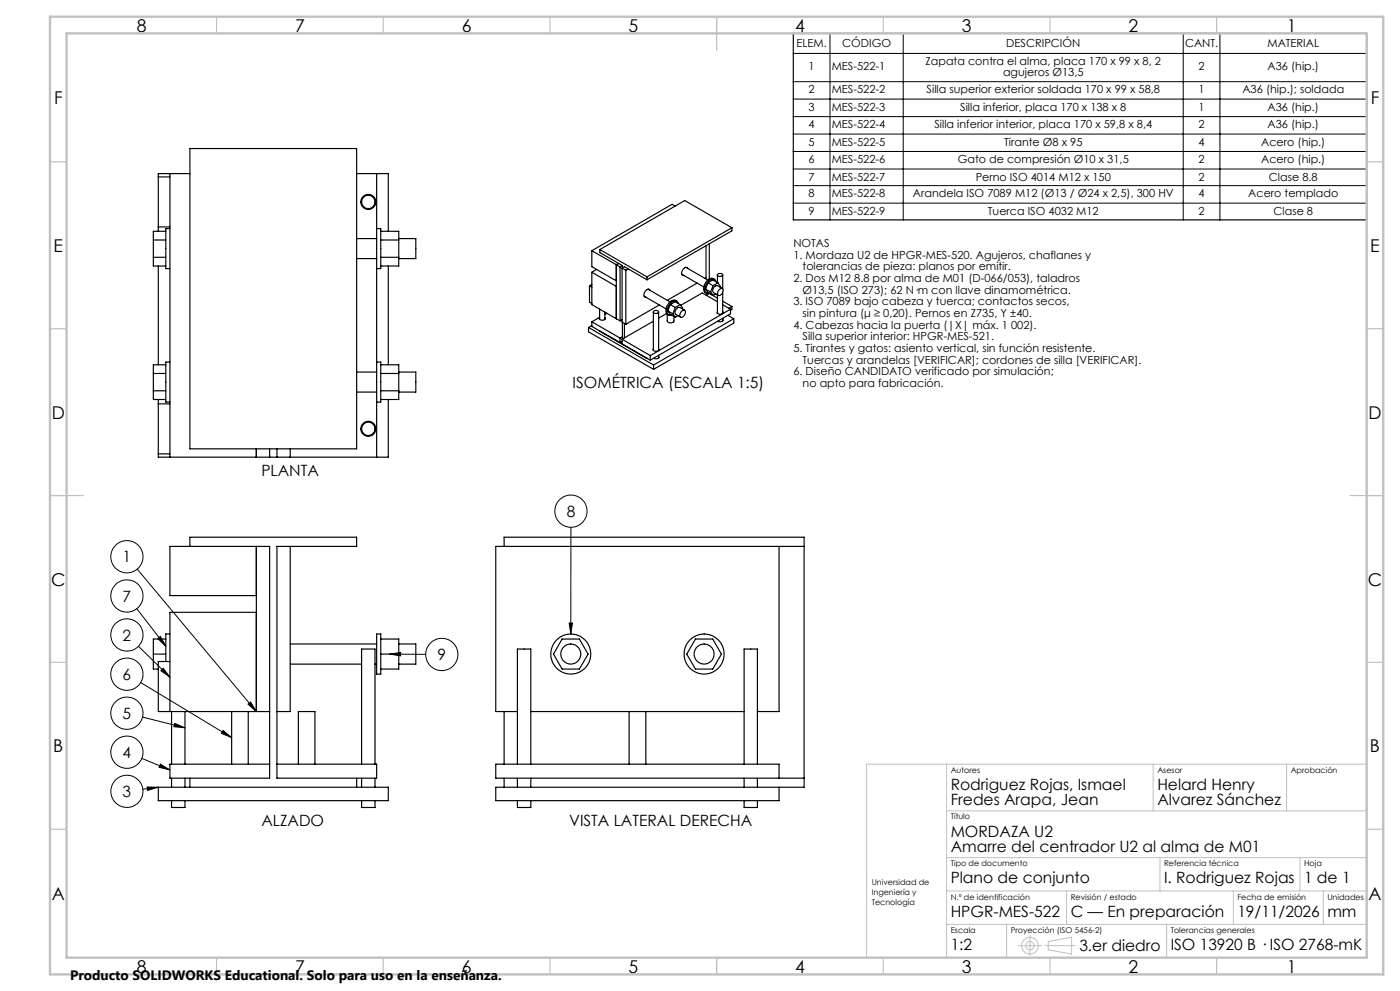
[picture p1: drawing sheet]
<svg xmlns="http://www.w3.org/2000/svg" width="420mm" height="297mm" viewBox="0 0 420 297" stroke-linecap="round" stroke-linejoin="round" font-family="sans-serif">
<g fill="none" stroke="#000" stroke-width=".35">
<path d="M238 10h172v55.9h-172zM47.5 53h3.5M51 52v85M57 44.5h50v90h-50zM57 52h-9.5v17.3M107 52h9.5v17.3M113 52v16.5M46 71.9h3.7M46 77.1h3.7M47.5 79.7v29.6M47.5 68h3.5M49.7 69.3h-3.7v10.4h3.7"/>
<path d="M51 68.5h-1.3v12h1.3M107 71.5h6M107 77.5h6M113 68.5v12M113 68.5h1.2v12h-1.2M114.2 69.3h5.4v10.4h-5.4M114.2 71.9h5.4M114.2 77.1h5.4M116.5 79.7v29.6M119.6 71.5h5.1v6h-5.1M177.6 75.1v4.8l7.3 4.3M177.6 75.1l7.3 4.2"/>
<path d="M180 74.8l14.1 8.2M180 74.8v.9l6.7 3.9M184.9 79.3v16.2M184.9 79.3l1.1 .7M185.6 78.9l-.7 .4M186.7 79.6v.7M186.7 79.6l-.7 .4M202.5 61.8l-.9-.6-24 13.9M211.8 73.7v9.6l-.3 .2M212.8 73.1v10.5M219.6 68.3l-14.2-8.2-25.4 14.7M219.6 68.3l-25.5 14.7"/>
<path d="M219.6 68.3v.9l-25.5 14.7M113 80.5v28M176.6 98.1l19.5 11.3M176.6 98.1v1.3l19.5 11.3M176.8 85.7v4.9l.8 .4M176.8 85.7l.8 .4M177.6 96.4v1.4l8.4 4.9M177.6 81.6v9.7l7.3 4.2M177.6 96.4l8.4 4.9M177.6 97.6l-1 .5M177.6 81.6l7.3 4.2M177.6 85.3l-.8 .4"/>
<path d="M179 80.7l-1.4 .9M179.9 95.2a.74 .74 0 0 0 .3 .8 .74 .74 0 0 0 .9-.1l.4-.3v-.4M179.9 92.6v3.1M179.9 95.1l-2.3 1.3M180 99.2l14.1 8.3M181.5 93.6v2.1M182 93.9l-.5 .3M184.9 95.5l1.1 .7M186 80v16.2M186.6 80.4l.7-.5 6.8 4M186.6 80.4v16.1l1.1 .7M186.6 80.4l1.1 .6"/>
<path d="M186.6 95.8l-.6 .4M186.7 96.6v5M187.3 96.9v4.4M187.7 81v16.2M188.5 80.6l-.8 .4M193.2 88.8l6.6 3.8M194.1 83v.9M194.4 86.7l6.6 3.8M195.1 87a.93 .93 0 0 0-1.1-.3 .93 .93 0 0 0-.6 .9 .85 .85 0 0 0-.3 .9 .85 .85 0 0 0 .8 .6M196 93.5v11.5M196 96.3l-9.4 5.4M196.1 93.3a.88 .88 0 0 1 1.5 .3 .78 .78 0 0 1-.9 .4 .78 .78 0 0 1-.6-.7z"/>
<path d="M197.6 93.5v11.5M197.8 91.4l-10.1 5.8M200 93.9l-2.4 1.5M200.2 94.1v2.1a1.15 1.15 0 0 0 2 0v-1.3M200.3 93.2l1.6 .8M200.3 93.2l.8 1 1.5 .9M201.1 91.3l1.5 .8M201.1 91.3l-.8 1.9M201.1 91.3l1.4-.9 1.6 .9M201.9 94l.7 1.1M202.6 92.1l-.7 1.9M203 90.2a2.16 2.16 0 0 0-3 1.7 1.68 1.68 0 0 0 .6 2.5"/>
<path d="M203.4 94.6l-.8 .5M203.5 90.9a1.07 1.07 0 0 0-.9-.8 1.07 1.07 0 0 0-1.1 .5 2.92 2.92 0 0 0-.9 3.8h.9M204.1 91.3l-1.5 .8M204.1 91.3l.7 1.1-.1 .2M204.4 93.4a.69 .69 0 0 1 1-.4 .69 .69 0 0 1 .1 1.1 1.07 1.07 0 0 1-1.5 .8l-.1-.6zM204.5 82.2l6.6 3.8M205.4 93l-1.5-.9a1.39 1.39 0 0 0-1.2 2.1l1.5 .9M205.7 80.1l6.6 3.8M206.3 80.5a.91 .91 0 0 0-1-.3 .91 .91 0 0 0-.6 .9 .89 .89 0 0 0 .4 1.5M209.1 84.8l-8.9 5.2M211.7 86.6l1.5 .9M211.7 86.6l.7 1.1 1.5 .8"/>
<path d="M212.4 84.7l1.5 .9M212.4 84.7l-.7 1.9M212.4 84.7l1.5-.8 1.5 .9M212.8 83.6a2.92 2.92 0 0 0-1.3 4l.4 .3M212.8 83.6l.8-.2 .7 .3M212.8 87.9l-.9 .6M212.8 87.9l2.4 1.5M213.2 87.5l.7 1M213.9 85.6l-.7 1.9M214.7 88.1l-.8 .4M214.8 84.4a1.15 1.15 0 0 0-1.1-.9 1.15 1.15 0 0 0-1.1 .7 2.73 2.73 0 0 0-.7 3.6l.9 .1M215.2 93.4a.84 .84 0 0 0 .6 .9 .84 .84 0 0 0 .9-.3l.1-.6"/>
<path d="M215.2 82.4v2.3M215.2 88.4v5.5M215.2 90.4l-4.5-2.6-6.5 3.7M215.3 82.2a.9 .9 0 0 1 1.5 .3 .91 .91 0 0 1-1.6-.2zM215.4 84.8l-1.5 .8M215.4 84.8l.7 1-.1 .3M215.7 86.9a.68 .68 0 0 1 1-.4 .68 .68 0 0 1 .1 1.1 .9 .9 0 0 1-.5 .9 .9 .9 0 0 1-1-.2v-.7zM216.7 86.5l-1.4-.9a1.37 1.37 0 0 0-1.2 2.1l1.4 .8M216.8 95.7a.75 .75 0 0 1-.4 .8 .75 .75 0 0 1-.9-.1l-.2-.1M216.8 82.4v4.2M216.8 87.6v6.3M216.8 95.4v.8"/>
<path d="M216.8 90.3l2.8 1.6M216.8 91.4l2.3 1.3M218.4 94.5l1.7 1M219.1 92.7l-24 13.9M219.1 92.7v1.3l-24 13.9M219.6 91.9v.8l-.5 .3M219.6 91.9l-1 .5M220.1 95.5l-24 13.9M220.1 95.5v1.3l-24 13.9M46 111.9h3.7M46 117.1h3.7M47.5 119.7v17.3h69v-17.3"/>
<path d="M49.7 109.3h-3.7v10.4h3.7M51 108.5h-1.3v12h1.3M107 111.5h6M107 117.5h6M113 108.5v12M113 108.5h1.2v12h-1.2M114.2 109.3h5.4v10.4h-5.4M114.2 111.9h5.4M114.2 117.1h5.4M119.6 111.5h5.1v6h-5.1M186 101.3v1.4M186.6 102.3l-.6 .4"/>
<path d="M186.6 101.7l8.5 4.9M186.6 101.7v1.3l8.5 4.9M186.7 100.9l-.7 .4M194.1 107.4v.1M194.2 107.4l-.1 .1M195.1 106.6v1.3M196 104.5a.8 .8 0 0 0 .4 .8 .8 .8 0 0 0 .9-.1l.4-.4-.1-.3M196.1 109.4v1.3M197.6 106.8a.84 .84 0 0 1-.6 .8 .84 .84 0 0 1-.9-.3M197.6 106.5v.8M47.5 121h3.5M47.5 136h3.5"/>
<path d="M76.9 134.5v2.5M80.9 134.5v2.5M83.1 134.5v2.5M87.1 134.5v2.5M113 120.5v16.5M57 163.8v-2.8h50v2.8h-23.9v69.4h29.9v-4.2h-29.9M76.9 178.5h-25.9v-14.7h29.9v69.4h-29.9v-4.2h29.9M76.9 163.8v49.5M87.1 163.8v49.5h-4M151.2 163.8v-2.8h90v74.9h-92.5v4.1h85v-4.1M233.7 163.8v49.5h-6.5M241.2 163.8h-92.5v49.5h6.5"/>
<path d="M46 196h3.7M49.7 191.5h-3.7v9h1.5M51 190h-1.3v8.3M51 198.3h-3.5v15h33.4M76.9 183.5h-25.9v29.8M87.1 193h25.9M87.1 199h21.4M112.5 199h.5M113 190h1.2v12h-1.2zM114.2 191.5h5.4v9h-5.4M114.2 196h5.4M119.6 193h5.1v6h-5.1"/>
<path d="M168.6 191.5h5.2l2.6 4.5-2.6 4.5h-5.2l-2.5-4.5zM208.6 191.5h5.2l2.6 4.5-2.6 4.5h-5.2l-2.6-4.5zM51.5 213.3v15.7M55.5 213.3v15.7M69.5 213.3v15.7M74.5 213.3v15.7M151.2 213.3v15.7M159.2 213.3h29.5M188.7 213.3h5M188.7 213.3v15.7M193.7 213.3h29.5M193.7 213.3v15.7"/>
<path d="M47.5 235.9h69v4.1h-69zM51.5 240v2h4v-2M51.5 233.2v2.7M55.5 233.2v2.7M57 233.2v2.7M89.5 229v-15.7h5v15.7M107 233.2v2.7M108.5 229v-34.5h4v34.5M108.5 240v2h4v-2M108.5 233.2v2.7M112.5 233.2v2.7M151.2 233.2v2.7"/>
<path d="M155.2 229v-34.5h4v34.5M155.2 240v2h4v-2M155.2 233.2v2.7M159.2 233.2v2.7M223.2 240v2h4v-2M223.2 229v-34.5h4v34.5M223.2 233.2v2.7M227.2 233.2v2.7M233.7 233.2v-4.2h-85v4.2h92.5"/>
<circle cx="110.5" cy="60.5" r="2.26"/>
<circle cx="110.5" cy="60.5" r="2.01"/>
<circle cx="110.5" cy="128.5" r="2.26"/>
<circle cx="110.5" cy="128.5" r="2"/>
<circle cx="171.2" cy="196" r="6"/>
<circle cx="171.3" cy="196" r="3"/>
<circle cx="211.2" cy="196" r="6"/>
<circle cx="211.3" cy="196" r="3"/>
</g>
<g fill="none" stroke="#000" stroke-width=".3">
<path d="M238 16h172M249 10v55.9M271 10v55.9M355 10v55.9M366 10v55.9M238 24.5h172M238 29.7h172M238 35h172M238 40.2h172M238 45.4h172M238 50.7h172M238 55.6h172"/>
<path d="M238 60.9h172M171.3 158l-.1 32M41.2 170.6l35.7 42.7M41 182.4l8.7 11.3M41.5 193.7l9.5 9.2M47.3 191.4l.8-.7 1.6 3zM116.9 196l3.3-.5v1.1zM116.9 196l10.8 .1M170.7 186.7h1l-.5 3.3zM42.2 204.6l27.3 16.4M42.8 214.9l12.7 3.2M49 200.3l2 2.6-2.7-1.9z"/>
<path d="M52.4 216.8l3.1 1.3-3.3-.3zM66.9 218.9l2.6 2.1-3.1-1.2zM74.4 211l.8-.6 1.7 2.9zM42.5 227.3l8.5 3.4M44.1 235.9h3.4l-3.2 1zM47.5 235.9l-4.6 .6M48.1 229l2.9 1.7-3.3-.7z"/>
<circle cx="171.3" cy="153.2" r="4.8"/>
<circle cx="38.1" cy="178.6" r="4.8"/>
<circle cx="38.1" cy="166.8" r="4.8"/>
<circle cx="38.1" cy="190.3" r="4.8"/>
<circle cx="132.5" cy="196.2" r="4.8"/>
<circle cx="38.1" cy="213.8" r="4.8"/>
<circle cx="38.1" cy="202" r="4.8"/>
<circle cx="38.1" cy="225.4" r="4.8"/>
<circle cx="38.1" cy="237.2" r="4.8"/>
</g>
<g fill="none" stroke="#c0c0c0" stroke-width=".3">
<path d="M284 229v58M346 229v14M386 229v14M410 229h-150v58M284 243h126M284 257h126M348 257v10M390 257v10M284 267h126M284 277h126M302 277v10M320 267v10"/>
<path d="M350 277v10M370 267v10M397 267v10M305.5 283.4h7M309 280.4v6M313.5 283.4h9M314.5 282.2l7-1.3v5l-7-1.2z"/>
<circle cx="309" cy="283.4" r="2.49"/>
<circle cx="309" cy="283.4" r="1.25"/>
</g>
<g fill="none" stroke="#c0c0c0" stroke-width=".35">
<path d="M65 5v5M115 5v5M165 5v5M215 5v10M265 5v5M315 5v5M365 5v5M15 48.5h5M410 48.5h5M15 98.5h5M410 98.5h5M15 148.5h10"/>
<path d="M405 148.5h10M15 198.5h5M410 198.5h5M15 248.5h5M410 248.5h5M65 287v5M115 287v5M165 287v5M215 287v5M265 287v5M315 287v5M365 287v5"/>
</g>
<path d="M15 5h400v287h-400zM20 10h390v277h-390z" fill="none" stroke="#c0c0c0" stroke-width=".7"/>
<path d="M74.4 211l.8-.6 1.7 2.9zM49 200.3l2 2.6-2.7-1.9zM44.1 235.9h3.4l-3.2 1zM48.1 229l2.9 1.7-3.3-.7zM52.4 216.8l3.1 1.3-3.3-.3zM66.9 218.9l2.6 2.1-3.1-1.2zM47.3 191.4l.8-.7 1.6 3zM116.9 196l3.3-.5v1.1zM170.7 186.7h1l-.5 3.3z" fill="#000"/>
<g font-size="5.3">
<text x="41" y="9.5">8</text>
<text x="88.5" y="9.5">7</text>
<text x="138.5" y="9.5">6</text>
<text x="188.5" y="9.5">5</text>
<text x="238.5" y="9.5">4</text>
<text x="288.5" y="9.5">3</text>
<text x="338.5" y="9.5">2</text>
<text x="386" y="9.5">1</text>
<text x="16.2" y="31.3">F</text>
<text x="411.2" y="31.3">F</text>
<text x="16.1" y="75.5">E</text>
<text x="411.1" y="75.5">E</text>
<text x="15.5" y="125.5">D</text>
<text x="410.5" y="125.5">D</text>
<text x="15.4" y="175.5">C</text>
<text x="410.4" y="175.5">C</text>
<text x="16" y="225.5">B</text>
<text x="411" y="225.5">B</text>
<text x="15.5" y="269.8">A</text>
<text x="410.5" y="269.8">A</text>
<text x="41" y="291.5">8</text>
<text x="88.5" y="291.5">7</text>
<text x="138.5" y="291.5">6</text>
<text x="188.5" y="291.5">5</text>
<text x="238.5" y="291.5">4</text>
<text x="288.5" y="291.5">3</text>
<text x="338.5" y="291.5">2</text>
<text x="386" y="291.5">1</text>
</g>
<g font-size="4.7">
<text x="171.8" y="116.2">ISOMÉTRICA (ESCALA 1:5)</text>
<text x="78.4" y="142.5">PLANTA</text>
<text x="170" y="154.9">8</text>
<text x="36.8" y="168.5">1</text>
<text x="36.8" y="180.3">7</text>
<text x="36.8" y="192">2</text>
<text x="131.3" y="197.8">9</text>
<text x="36.8" y="203.7">6</text>
<text x="36.8" y="215.4">5</text>
<text x="36.8" y="227.1">4</text>
<text x="36.8" y="238.9">3</text>
<text x="285.2" y="236.7">Rodriguez Rojas, Ismael</text>
<text x="347.2" y="236.7">Helard Henry</text>
<text x="285.2" y="241.3">Fredes Arapa, Jean</text>
<text x="347.2" y="241.3">Alvarez Sánchez</text>
<text x="78.4" y="247.5">ALZADO</text>
<text x="170.7" y="247.5">VISTA LATERAL DERECHA</text>
<text x="285.2" y="250.7">MORDAZA U2</text>
<text x="285.2" y="255.3">Amarre del centrador U2 al alma de M01</text>
<text x="285.2" y="264.7">Plano de conjunto</text>
<text x="349.2" y="264.7">I. Rodriguez Rojas</text>
<text x="391.2" y="264.7">1 de 1</text>
<text x="285.2" y="274.7">HPGR-MES-522</text>
<text x="321.2" y="274.7">C — En preparación</text>
<text x="371.2" y="274.7">19/11/2026</text>
<text x="398.2" y="274.9">mm</text>
<text x="285.2" y="284.7">1:2</text>
<text x="323.8" y="284.9">3.er diedro</text>
<text x="351.2" y="284.7">ISO 13920 B · ISO 2768-mK</text>
</g>
<text font-size="4.1" x="21" y="293.7">Producto SOLIDWORKS Educational. Solo para uso en la enseñanza.</text>
<g font-size="3.3">
<text x="238.9" y="14.2">ELEM.</text>
<text x="252.7" y="14.2">CÓDIGO</text>
<text x="301.9" y="14.2">DESCRIPCIÓN</text>
<text x="355.5" y="14.2">CANT.</text>
<text x="380.2" y="14.2">MATERIAL</text>
<text x="242.6" y="21.1">1</text>
<text x="249.5" y="21.1">MES-522-1</text>
<text x="277.7" y="19.5">Zapata contra el alma, placa 170 x 99 x 8, 2</text>
<text x="300.9" y="22.7">agujeros Ø13,5</text>
<text x="359.6" y="21.1">2</text>
<text x="380.3" y="21.1">A36 (hip.)</text>
<text x="242.6" y="28">2</text>
<text x="249.5" y="28">MES-522-2</text>
<text x="278" y="28">Silla superior exterior soldada 170 x 99 x 58,8</text>
<text x="359.6" y="28">1</text>
<text x="372.7" y="28">A36 (hip.); soldada</text>
<text x="242.6" y="33.2">3</text>
<text x="249.5" y="33.2">MES-522-3</text>
<text x="288.1" y="33.2">Silla inferior, placa 170 x 138 x 8</text>
<text x="359.6" y="33.2">1</text>
<text x="380.3" y="33.2">A36 (hip.)</text>
<text x="242.6" y="38.4">4</text>
<text x="249.5" y="38.4">MES-522-4</text>
<text x="280.3" y="38.4">Silla inferior interior, placa 170 x 59,8 x 8,4</text>
<text x="359.6" y="38.4">2</text>
<text x="380.3" y="38.4">A36 (hip.)</text>
<text x="242.6" y="43.7">5</text>
<text x="249.5" y="43.7">MES-522-5</text>
<text x="301.3" y="43.7">Tirante Ø8 x 95</text>
<text x="359.6" y="43.7">4</text>
<text x="378.4" y="43.7">Acero (hip.)</text>
<text x="242.6" y="48.9">6</text>
<text x="249.5" y="48.9">MES-522-6</text>
<text x="287.3" y="48.9">Gato de compresión Ø10 x 31,5</text>
<text x="359.6" y="48.9">2</text>
<text x="378.4" y="48.9">Acero (hip.)</text>
<text x="242.6" y="54.3">7</text>
<text x="242.6" y="59.1">8</text>
<text x="249.5" y="54.3">MES-522-7</text>
<text x="249.5" y="59.1">MES-522-8</text>
<text x="273.9" y="59.1">Arandela ISO 7089 M12 (Ø13 / Ø24 x 2,5), 300 HV</text>
<text x="292.7" y="54.3">Perno ISO 4014 M12 x 150</text>
<text x="359.6" y="54.3">2</text>
<text x="359.6" y="59.1">4</text>
<text x="374.5" y="59.1">Acero templado</text>
<text x="380.7" y="54.3">Clase 8.8</text>
<text x="242.6" y="64.6">9</text>
<text x="249.5" y="64.6">MES-522-9</text>
<text x="296.4" y="64.6">Tuerca ISO 4032 M12</text>
<text x="359.6" y="64.6">2</text>
<text x="382.1" y="64.6">Clase 8</text>
<text x="238" y="74">NOTAS</text>
<text x="238" y="77.5">1. Mordaza U2 de HPGR-MES-520. Agujeros, chaflanes y</text>
<text x="240.8" y="81">tolerancias de pieza: planos por emitir.</text>
<text x="238" y="84.5">2. Dos M12 8.8 por alma de M01 (D-066/053), taladros</text>
<text x="240.8" y="88">Ø13,5 (ISO 273); 62 N·m con llave dinamométrica.</text>
<text x="238" y="91.5">3. ISO 7089 bajo cabeza y tuerca; contactos secos,</text>
<text x="240.8" y="95">sin pintura (μ ≥ 0,20). Pernos en Z735, Y ±40.</text>
<text x="238" y="98.5">4. Cabezas hacia la puerta (|X| máx. 1 002).</text>
<text x="238" y="105.5">5. Tirantes y gatos: asiento vertical, sin función resistente.</text>
<text x="240.8" y="102">Silla superior interior: HPGR-MES-521.</text>
<text x="238" y="112.5">6. Diseño CANDIDATO verificado por simulación;</text>
<text x="240.8" y="109">Tuercas y arandelas [VERIFICAR]; cordones de silla [VERIFICAR].</text>
<text x="240.8" y="116">no apto para fabricación.</text>
</g>
<g font-size="2.4">
<text x="285.2" y="231.6">Autores</text>
<text x="347.2" y="231.6">Asesor</text>
<text x="387.2" y="231.6">Aprobación</text>
<text x="285.2" y="245.6">Título</text>
<text x="285.2" y="259.6">Tipo de documento</text>
<text x="349.2" y="259.6">Referencia técnica</text>
<text x="391.2" y="259.6">Hoja</text>
<text x="261.5" y="265.3">Universidad de</text>
<text x="261.5" y="268.3">Ingeniería y</text>
<text x="285.2" y="269.6">N.º de identificación</text>
<text x="321.2" y="269.6">Revisión / estado</text>
<text x="371.2" y="269.6">Fecha de emisión</text>
<text x="398.2" y="269.6">Unidades</text>
<text x="261.5" y="271.3">Tecnología</text>
<text x="285.2" y="279.6">Escala</text>
<text x="303.2" y="279.6">Proyección (ISO 5456-2)</text>
<text x="351.2" y="279.6">Tolerancias generales</text>
</g>
</svg>
